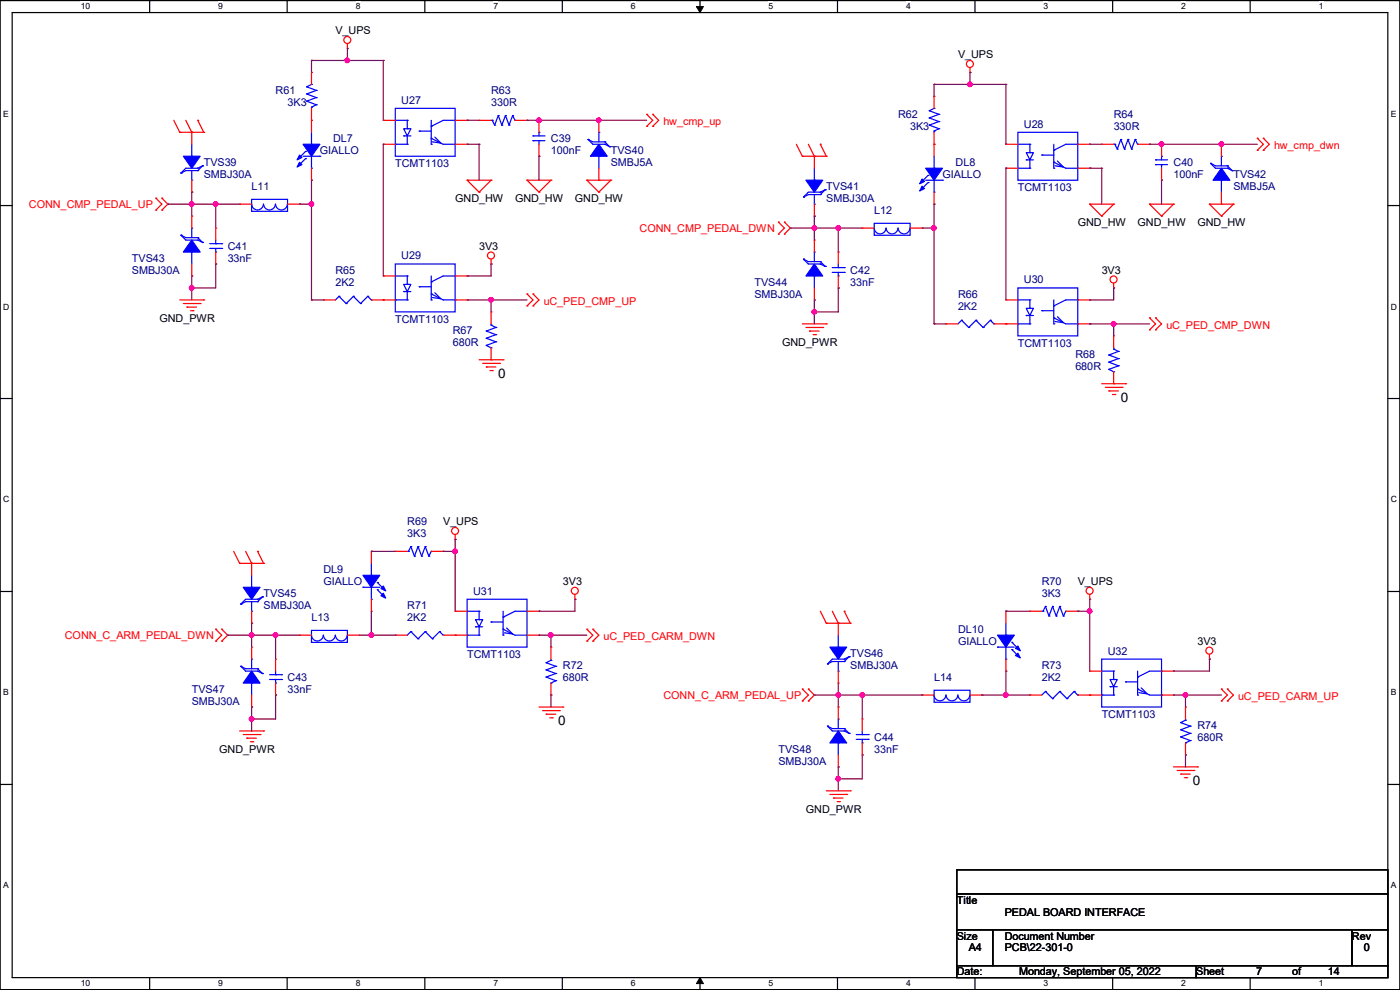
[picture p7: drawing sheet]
<svg xmlns="http://www.w3.org/2000/svg" width="297mm" height="210mm" viewBox="0 0 297 210" stroke-linecap="round" stroke-linejoin="round" font-family="sans-serif">
<path d="M0 .1h297v209.8h-297zM2.6 2.7h291.8v204.7h-291.8z" fill="none" stroke="#000" stroke-width=".25"/>
<g fill="#fff">
<path d="M17.1 .4h2v2h-2z"/>
<path d="M17.1 207.6h2v2h-2z"/>
</g>
<path d="M31.7 .1v2.6M31.7 207.4v2.5" fill="none" stroke="#000" stroke-width=".25"/>
<g fill="#fff">
<path d="M46.3 .4h1v2h-1z"/>
<path d="M46.3 207.6h1v2h-1z"/>
</g>
<path d="M60.9 .1v2.6M60.9 207.4v2.5" fill="none" stroke="#000" stroke-width=".25"/>
<g fill="#fff">
<path d="M75.5 .4h1v2h-1z"/>
<path d="M75.5 207.6h1v2h-1z"/>
</g>
<path d="M90.1 .1v2.6M90.1 207.4v2.5" fill="none" stroke="#000" stroke-width=".25"/>
<g fill="#fff">
<path d="M104.7 .4h1v2h-1z"/>
<path d="M104.7 207.6h1v2h-1z"/>
</g>
<path d="M119.3 .1v2.6M119.3 207.4v2.5" fill="none" stroke="#000" stroke-width=".25"/>
<g fill="#fff">
<path d="M133.9 .4h.9v2h-.9z"/>
<path d="M133.9 207.6h.9v2h-.9z"/>
</g>
<path d="M148.5 .1v2.6M148.5 207.4v2.5" fill="none" stroke="#000" stroke-width=".25"/>
<path d="M147.7 1.4h1.5l-.7 1.3zM148.5 207.4l.7 1.3h-1.5z" fill="#000" stroke="#000" stroke-width=".21"/>
<g fill="#fff">
<path d="M163.1 .4h.9v2h-.9z"/>
<path d="M163.1 207.6h.9v2h-.9z"/>
</g>
<path d="M177.7 .1v2.6M177.7 207.4v2.5" fill="none" stroke="#000" stroke-width=".25"/>
<g fill="#fff">
<path d="M192.2 .4h1v2h-1z"/>
<path d="M192.2 207.6h1v2h-1z"/>
</g>
<path d="M206.8 .1v2.6M206.8 207.4v2.5" fill="none" stroke="#000" stroke-width=".25"/>
<g fill="#fff">
<path d="M221.4 .4h1v2h-1z"/>
<path d="M221.4 207.6h1v2h-1z"/>
</g>
<path d="M236.1 .1v2.6M236.1 207.4v2.5" fill="none" stroke="#000" stroke-width=".25"/>
<g fill="#fff">
<path d="M250.6 .4h1v2h-1z"/>
<path d="M250.6 207.6h1v2h-1z"/>
</g>
<path d="M265.2 .1v2.6M265.2 207.4v2.5" fill="none" stroke="#000" stroke-width=".25"/>
<g fill="#fff">
<path d="M279.8 .4h1v2h-1z"/>
<path d="M279.8 207.6h1v2h-1z"/>
<path d="M.7 23.1h1.2v2h-1.2z"/>
<path d="M295.1 23.1h1.1v2h-1.1z"/>
<path d="M.7 64.1h1.2v1.9h-1.2z"/>
<path d="M295.1 64.1h1.2v1.9h-1.2z"/>
</g>
<path d="M0 43.6h2.6M294.4 43.6h2.6" fill="none" stroke="#000" stroke-width=".25"/>
<g fill="#fff">
<path d="M.7 105h1.2v2h-1.2z"/>
<path d="M295.1 105h1.2v2h-1.2z"/>
</g>
<path d="M0 84.5h2.6M294.4 84.5h2.6" fill="none" stroke="#000" stroke-width=".25"/>
<g fill="#fff">
<path d="M.7 145.9h1.2v2h-1.2z"/>
<path d="M295.1 145.9h1.1v2h-1.1z"/>
</g>
<path d="M0 125.5h2.6M294.4 125.5h2.6" fill="none" stroke="#000" stroke-width=".25"/>
<g fill="#fff">
<path d="M.7 186.9h1.2v1.9h-1.2z"/>
<path d="M295.1 186.9h1.1v1.9h-1.1z"/>
</g>
<path d="M0 166.4h2.6M294.4 166.4h2.6M203 184.5h91.4v5.1h-91.4zM203 189.6h91.4v7.6h-91.4zM203 197.2h7.6v7.7h-7.6zM210.6 197.2h76.2v7.7h-76.2zM286.8 197.2h7.6v7.7h-7.6zM203 204.9h50.8v2.5h-50.8zM253.8 204.9h40.6v2.5h-40.6z" fill="none" stroke="#000" stroke-width=".25"/>
<g fill="none" stroke="#f00" stroke-width=".25">
<path d="M66.1 15.4h.1M66.1 15.4v2.5M73.7 10.3h.1M73.7 9.3v1M205.8 15.4h.1M205.8 14.4v1M36.9 25.5l1.2 2.6M38.1 28.1h.1M38.1 28.1h5.1M39.4 25.5l1.3 2.6M40.7 28.1h.1M40.7 28.1v2.5"/>
<path d="M40.7 38.2v2.6M42 25.5h.1M42 25.5l1.2 2.6M43.2 28.1h.1M66.1 25.5h.1M66.1 38.2h.1M66.1 23v5.1M66.1 35.7v2.5M81.3 25.5h.1M81.3 30.6h.1M81.3 30.6h2.6M81.3 25.5h2.6"/>
<path d="M96.6 30.6h2.5M96.6 25.5h2.5M99.1 38.2h.1M99.1 30.6h.1M99.1 25.5h.1M99.1 38.2h5.1M99.1 38.2l2.5 2.6M101.6 25.5h.1M101.6 25.5h2.6M104.2 38.2h.1M104.2 38.2l-2.6 2.6M109.3 25.5h2.5"/>
<path d="M111.8 38.2h.1M111.8 25.5h.1M111.8 38.2h5.1M111.8 38.2l2.5 2.6M114.3 33.1h.1M114.3 25.5h.1M114.3 25.5v2.6M114.3 30.6v2.5M116.9 38.2h.1M116.9 38.2l-2.6 2.6M124.5 38.2h.1M124.5 38.2h5.1"/>
<path d="M124.5 38.2l2.5 2.6M127 25.5h.1M127 38.2h.1M127 25.5v2.6M127 35.7v2.5M129.6 38.2h.1M129.6 38.2l-2.6 2.6M137.2 24.3h.1M137.2 26.8h.1M137.2 24.3l1.3 1.2-1.3 1.3M138.5 24.3h.1M138.5 26.8h.1"/>
<path d="M138.5 24.3l1.2 1.2-1.2 1.3M169 30.6l1.2 2.5M170.2 33.1h.1M170.2 33.1h5.1M171.5 30.6l1.3 2.5M172.8 33.1h.1M172.8 33.1v2.6M174 30.6h.1M174 30.6l1.3 2.5M175.3 33.1h.1M198.2 30.6h.1M198.2 20.4h.1"/>
<path d="M198.2 20.4v2.6M198.2 28.1v5M213.4 30.6h.1M213.4 35.7h.1M213.4 30.6h2.5M213.4 35.7h2.5M228.6 30.6h2.6M228.6 35.7h2.6M231.2 35.7h.1M231.2 30.6h.1M233.7 30.6h.1M233.7 30.6h2.6"/>
<path d="M241.3 30.6h2.6M243.9 30.6h.1M246.4 38.2h.1M246.4 30.6h.1M246.4 30.6v2.5M246.4 35.7v2.5M259.1 30.6h.1M259.1 30.6v2.5M266.7 29.3h.1M266.7 31.9h.1M266.7 29.3l1.3 1.3-1.3 1.3M268 29.3h.1"/>
<path d="M268 31.9h.1M268 29.3l1.3 1.3-1.3 1.3M33.1 44.6h.1M33.1 42h.1M33.1 42l1.2 1.3-1.2 1.3M34.3 42h.1M34.3 44.6h.1M34.3 42l1.3 1.3-1.3 1.3M40.7 40.8h.1M40.7 45.8h.1M40.7 58.5h.1M40.7 45.8v2.6"/>
<path d="M40.7 56v2.5M45.8 48.4h.1M45.8 56h.1M45.8 48.4v2.5M45.8 53.5v2.5M50.8 43.3h.1M50.8 43.3h2.6M61 43.3h2.5M63.5 43.3h.1M81.3 58.5h.1M81.3 58.5h2.6M96.6 58.5h2.5"/>
<path d="M99.1 58.5h.1M101.6 40.8h.1M104.2 56h.1M104.2 55v1M114.3 40.8h.1M127 40.8h.1M165.1 49.7h.1M165.1 47.1h.1M165.1 47.1l1.3 1.3-1.3 1.3M166.4 47.1h.1M166.4 49.7h.1M166.4 47.1l1.3 1.3-1.3 1.3"/>
<path d="M172.8 50.9h.1M172.8 45.8h.1M172.8 43.3v2.5M172.8 50.9v2.6M177.8 53.5h.1M177.8 53.5v2.5M177.8 58.5v2.6M182.9 48.4h.1M182.9 48.4h2.6M193.1 48.4h2.5M195.6 48.4h.1M198.2 43.3h.1"/>
<path d="M198.2 40.8v2.5M231.2 43.3h.1M231.2 43.3h5.1M231.2 43.3l2.5 2.5M233.7 45.8h.1M236.3 43.3h.1M236.3 43.3l-2.6 2.5M243.9 43.3h.1M243.9 43.3h5.1M243.9 43.3l2.5 2.5M246.4 45.8h.1M249 43.3h.1"/>
<path d="M249 43.3l-2.6 2.5M256.6 43.3h.1M256.6 43.3h5.1M256.6 43.3l2.5 2.5M259.1 45.8h.1M259.1 43.3h.1M259.1 40.8v2.5M261.7 43.3h.1M261.7 43.3l-2.6 2.5M38.1 63.6h5.1M38.9 64.4h3.6M39.7 65.2h.1"/>
<path d="M39.7 65.2h2M40.4 65.9h.5M40.9 65.9h.1M42.5 64.4h.1M43.2 63.6h.1M68.6 63.6h.1M68.6 63.6h2.6M78.8 63.6h5.1M81.3 63.6h.1M96.6 63.6h2.5M99.1 63.6h.1M101.6 76.3h5.1"/>
<path d="M102.4 77.1h3.6M103.2 77.9h.1M103.2 77.9h2M103.9 78.6h.5M104.2 76.3h.1M104.2 66.2h.1M104.2 66.2v2.5M104.2 73.8v2.5M104.4 78.6h.1M106 77.1h.1M106.7 76.3h.1M111.8 62.4h.1"/>
<path d="M111.8 64.9h.1M111.8 62.4l1.3 1.2-1.3 1.3M113.1 62.4h.1M113.1 64.9h.1M113.1 62.4l1.2 1.2-1.2 1.3M170.2 68.7h5.1M171 69.5h3.5M171.7 70.2h.1M171.7 70.2h2.1M172.5 71h.5M172.8 63.6h.1M172.8 61.1v2.5"/>
<path d="M173 71h.1M174.5 69.5h.1M175.3 68.7h.1M177.8 61.1h.1M200.7 68.7h.1M200.7 68.7h2.5M210.9 68.7h5M213.4 63.6h.1M213.4 68.7h.1M213.4 63.6h2.5M228.6 63.6h2.6M228.6 68.7h2.6"/>
<path d="M231.2 68.7h.1M231.2 63.6h.1M236.3 61.1h.1M236.3 71.2h.1M236.3 60.1v1M236.3 71.2v2.6M236.3 78.9v2.5M243.9 67.4h.1M243.9 70h.1M243.9 67.4l1.3 1.3-1.3 1.3M245.2 67.4h.1M245.2 70h.1"/>
<path d="M245.2 67.4l1.2 1.3-1.2 1.3M233.7 81.4h5.1M234.5 82.2h3.5M235.2 82.9h.1M235.2 82.9h2.1M236 83.7h.5M236.3 81.4h.1M236.5 83.7h.1M238 82.2h.1M238.8 81.4h.1M49.6 117l1.2 2.5M50.8 119.5h.1"/>
<path d="M50.8 119.5h5.1M52.1 117l1.3 2.5M53.4 119.5h.1M53.4 119.5v2.5M54.7 117h.1M54.7 117l1.2 2.5M55.9 119.5h.1M78.8 117h.1M78.8 117v2.5M83.9 117h.1M83.9 117h2.5M91.5 117h2.5"/>
<path d="M94 117h.1M96.6 114.4h.1M96.6 113.4v1M45.8 136h.1M45.8 133.5h.1M45.8 133.5l1.2 1.2-1.2 1.3M47 133.5h.1M47 136h.1M47 133.5l1.3 1.2-1.3 1.3M53.4 132.2h.1M53.4 137.3h.1M53.4 129.7v2.5"/>
<path d="M53.4 137.3v2.5M58.5 139.8h.1M58.5 139.8v2.6M63.5 134.7h.1M63.5 134.7h2.6M73.7 134.7h2.5M76.2 134.7h.1M78.8 129.7h.1M78.8 127.1v2.6M83.9 134.7h.1M83.9 134.7h2.5M94 134.7h5.1"/>
<path d="M96.6 129.7h.1M96.6 134.7h.1M96.6 129.7h2.5M111.8 129.7h2.5M111.8 134.7h2.5M114.3 134.7h.1M114.3 129.7h.1M116.9 137.3h.1M116.9 137.3v2.5M122 127.1h.1M122 126.1v1M124.5 133.5h.1"/>
<path d="M124.5 136h.1M124.5 133.5l1.3 1.2-1.3 1.3M125.8 133.5h.1M125.8 136h.1M125.8 133.5l1.2 1.2-1.2 1.3M174 129.7l1.3 2.5M175.3 132.2h.1M175.3 132.2h5.1M176.6 129.7l1.2 2.5M177.8 132.2h.1M177.8 132.2v2.5M179.1 129.7h.1"/>
<path d="M179.1 129.7l1.3 2.5M180.4 132.2h.1M213.4 129.7h.1M213.4 129.7v2.5M213.4 139.8v2.6M218.5 129.7h.1M218.5 129.7h2.5M226.1 129.7h2.5M228.6 129.7h.1M231.2 127.1h.1M231.2 126.1v1M256.6 139.8h.1"/>
<path d="M256.6 138.8v1M50.8 155.1h5.1M51.6 155.8h3.6M52.4 156.6h.1M52.4 156.6h2M53.1 157.4h.5M53.4 150h.1M53.4 147.4v2.6M53.6 157.4h.1M55.2 155.8h.1M55.9 155.1h.1M58.5 147.4h.1"/>
<path d="M58.5 144.9v2.5M114.3 150h5.1M115.1 150.7h3.6M115.9 151.5h.1M115.9 151.5h2M116.6 152.3h.5M116.9 147.4h.1M116.9 144.9v2.5M117.1 152.3h.1M118.7 150.7h.1M119.4 150h.1M170.2 148.7h.1"/>
<path d="M170.2 146.2h.1M170.2 146.2l1.3 1.2-1.3 1.3M171.5 146.2h.1M171.5 148.7h.1M171.5 146.2l1.3 1.2-1.3 1.3M177.8 144.9h.1M177.8 150h.1M177.8 142.4v2.5M177.8 150v2.5M182.9 152.5h.1M182.9 152.5v2.6M182.9 157.6v2.5"/>
<path d="M195.6 147.4h.1M195.6 147.4h2.6M205.8 147.4h2.5M208.3 147.4h.1M213.4 142.4h.1M218.5 147.4h.1M218.5 147.4h2.5M228.6 147.4h5.1M231.2 147.4h.1M231.2 142.4h.1M231.2 142.4h2.5M246.4 147.4h2.6"/>
<path d="M246.4 142.4h2.6M249 147.4h.1M249 142.4h.1M251.5 150h.1M251.5 150v2.5M251.5 157.6v2.5M259.1 146.2h.1M259.1 148.7h.1M259.1 146.2l1.3 1.2-1.3 1.3M260.4 146.2h.1M260.4 148.7h.1M260.4 146.2l1.3 1.2-1.3 1.3"/>
<path d="M175.3 167.8h5.1M176.1 168.5h3.5M176.8 169.3h.1M176.8 169.3h2.1M177.6 170.1h.5M177.8 162.7h.1M177.8 160.1v2.6M178.1 170.1h.1M179.6 168.5h.1M180.4 167.8h.1M182.9 160.1h.1M249 162.7h5"/>
<path d="M249.7 163.4h3.6M250.5 164.2h.1M250.5 164.2h2M251.2 165h.6M251.5 160.1h.1M251.8 165h.1M253.3 163.4h.1M254 162.7h.1"/>
<circle cx="73.7" cy="8.5" r=".74"/>
<circle cx="205.8" cy="13.6" r=".74"/>
<circle cx="104.2" cy="54.2" r=".74"/>
<circle cx="236.2" cy="59.3" r=".74"/>
<circle cx="96.5" cy="112.6" r=".74"/>
<circle cx="121.9" cy="125.3" r=".74"/>
<circle cx="231.2" cy="125.3" r=".74"/>
<circle cx="256.6" cy="138" r=".74"/>
</g>
<g fill="none" stroke="#00f" stroke-width=".25">
<path d="M65.1 19.9h.1M65.1 18.4h.1M65.1 19.9l2 .8M65.1 18.4l2 .8M66.1 17.9h.1M66.1 17.9l-1 .5M67.1 19.2h.1M67.1 19.2l-2 .7M38.4 36.7h.1M40.7 38.2h.1M40.7 33.1h.1M40.7 30.6v2.5"/>
<path d="M40.7 36.2v2M42 35.7h.1M42 36.2h.1M42 35.7h-2.6l-1 1M42 36.2h-2.6l-1 .5M43 35.2h.1M43 35.2l-1 1M43 35.2l-1 .5M64.3 33.1h3.6M64.8 32.1h.1M64.8 33.7h.1M64.8 32.1l-1.5 1.6"/>
<path d="M64.8 33.7l-1.5 1.5M65.1 21.5h.1M65.1 21.5l2 .7M66.1 30.6h.1M66.1 35.7h.1M66.1 22.7h.1M66.1 22.7v.3M66.1 28.1v2.5M66.1 33.1v2.6M67.1 22.2h.1M67.1 20.7h.1M67.1 22.2l-1 .5"/>
<path d="M67.1 20.7l-2 .8M67.9 33.1h.1M83.9 23h12.7v10.1h-12.7zM83.9 30.6h.1M83.9 30.6h2.5M83.9 25.5h2.5M85.6 27.3h1.6l-.8 1.5zM85.6 28.8h.1M85.6 28.8h1.6M86.4 30.6h.1M86.4 27.3h.1M86.4 25.5h.1"/>
<path d="M86.4 25.5v1.8M86.4 28.8v1.8M88.9 27.8h.1M88.9 27.8h2.6M91.5 30.6h.1M91.5 29.3h.1M91.5 26.8h.1M91.5 29.3l2.5 1.3h2.6M91.5 25.5v5.1M92.2 29.1l1.3 1.3-1.8-.3M96.6 25.5h.1M96.6 30.6h.1"/>
<path d="M96.6 25.5h-2.6l-2.5 1.3M104.2 25.5h.2M104.4 25.5h.1M104.4 25.5l.5 1M104.9 26.5h.1M105.7 24.5h.1M105.7 24.5l-.8 2M105.7 24.5l.8 2M106.5 26.5h.1M107.2 24.5h.1M107.2 24.5l-.7 2M107.2 24.5l.8 2"/>
<path d="M108 26.5h.1M108.8 24.5h.1M108.8 24.5l-.8 2M108.8 24.5l.5 1M109.3 25.5h.1M113.1 29.8h.1M113.1 28.8h.1M113.1 29.8h2.5M113.1 28.8h2.5M114.3 28.1h.1M114.3 29.8h.1M114.3 28.1v.7"/>
<path d="M114.3 29.8v.8M124.8 29.6h.1M124.8 29.6l1 1h2.5M124.8 29.6l1 .5h2.5M127 28.1h.1M127 33.1h.1M127 28.1v2M127 33.1v2.6M128.3 30.6h.1M128.3 30.1h.1M128.3 30.1l1 1M128.3 30.6l1 .5"/>
<path d="M129.3 31.1h.1M172.8 38.2h.1M172.8 35.7v2.5M196.4 38.2h3.5M196.9 37.2h.1M196.9 38.7h.1M196.9 37.2l-1.5 1.5M196.9 38.7l-1.5 1.6M197.1 26.5h.1M197.1 25h.1M197.1 23.5h.1M197.1 26.5l2.1 .8"/>
<path d="M197.1 25l2.1 .8M197.1 23.5l2.1 .8M198.2 35.7h.1M198.2 23h.1M198.2 27.8h.1M198.2 27.8v.3M198.2 33.1v2.6M198.2 38.2v2.6M198.2 23l-1.1 .5M199.2 27.3h.1M199.2 25.8h.1M199.2 24.3h.1"/>
<path d="M199.2 27.3l-1 .5M199.2 25.8l-2.1 .7M199.2 24.3l-2.1 .7M199.9 38.2h.1M215.9 28.1h12.7v10.1h-12.7zM215.9 35.7h.1M215.9 30.6h2.6M215.9 35.7h2.6M217.7 32.4h1.5l-.7 1.5zM217.7 33.9h.1M217.7 33.9h1.5M218.5 35.7h.1"/>
<path d="M218.5 32.4h.1M218.5 30.6h.1M218.5 30.6v1.8M218.5 33.9v1.8M221 32.9h.1M221 32.9h2.6M223.6 35.7h.1M223.6 34.4h.1M223.6 31.9h.1M223.6 30.6v5.1M223.6 34.4l2.5 1.3h2.5M224.3 34.2l1.3 1.2-1.8-.2"/>
<path d="M228.6 30.6h.1M228.6 35.7h.1M228.6 30.6h-2.5l-2.5 1.3M236.3 30.6h.2M236.5 30.6h.1M236.5 30.6l.5 1M237 31.6h.1M237.8 29.6h.1M237.8 29.6l-.8 2M237.8 29.6l.7 2M238.5 31.6h.1M239.3 29.6h.1"/>
<path d="M239.3 29.6l-.8 2M239.3 29.6l.8 2M240.1 31.6h.1M240.8 29.6h.1M240.8 29.6l-.7 2M240.8 29.6l.5 1M241.3 30.6h.1M245.2 34.9h.1M245.2 33.9h.1M245.2 34.9h2.5M245.2 33.9h2.5M246.4 33.1h.1"/>
<path d="M246.4 34.9h.1M246.4 33.1v.8M246.4 34.9v.8M256.8 34.7h.1M256.8 34.7l1.1 1h2.5M256.8 34.7l1.1 .5h2.5M259.1 33.1h.1M259.1 38.2h.1M259.1 33.1v2.1M259.1 38.2v2.6M260.4 35.7h.1M260.4 35.2h.1"/>
<path d="M260.4 35.2l1 1M260.4 35.7l1 .5M261.4 36.2h.1M38.4 49.9h.1M38.4 49.9l1 1h2.6M38.4 49.9l1 .5h2.6M40.7 48.4h.1M40.7 53.5h.1M40.7 48.4v2M40.7 53.5v2.5M42 50.9h.1M42 50.4h.1"/>
<path d="M42 50.4l1 1M42 50.9l1 .5M43 51.4h.1M44.5 51.7h2.5M44.5 52.7h2.5M45.8 53.5h.1M45.8 51.7h.1M45.8 50.9v.8M45.8 52.7v.8M47 51.7h.1M47 52.7h.1M53.4 42.3h7.6v2.5h-7.6z"/>
<path d="M53.4 43.3a1.25 1.25 0 0 0 1.2 1.2 1.25 1.25 0 0 0 1.3-1.2 1.27 1.27 0 0 0 1.2 1.2 1.27 1.27 0 0 0 1.3-1.2M58.5 43.3a1.25 1.25 0 0 0 1.2 1.2 1.25 1.25 0 0 0 1.3-1.2M83.9 56h12.7v10.2h-12.7zM83.9 58.5h2.5M86.4 58.5h.1M86.4 58.5v1.8M91.5 59.8h.1M91.5 58.5v5.1M96.6 58.5h.1M96.6 58.5h-2.6l-2.5 1.3M170.5 55h.1M170.5 41.8h.1"/>
<path d="M170.5 55l1 1h2.5M170.5 55l1 .5h2.5M172.8 53.5h.1M172.8 58.5h.1M172.8 43.3h.1M172.8 41.3v2M172.8 53.5v2M172.8 58.5v2.6M174 56h.1M174 55.5h.1M174 40.8h.1M174 41.3h.1"/>
<path d="M174 55.5l1 1M174 56l1 .5M174 40.8h-2.5l-1 1M174 41.3h-2.5l-1 .5M175 56.5h.1M175 40.3h.1M175 40.3l-1 1M175 40.3l-1 .5M176.6 56.8h2.5M176.6 57.8h2.5M177.8 58.5h.1M177.8 56.8h.1"/>
<path d="M177.8 56v.8M177.8 57.8v.7M179.1 56.8h.1M179.1 57.8h.1M185.5 47.4h7.6v2.5h-7.6zM185.5 48.4a1.25 1.25 0 0 0 1.2 1.2 1.25 1.25 0 0 0 1.3-1.2M188 48.4a1.25 1.25 0 0 0 1.3 1.2 1.25 1.25 0 0 0 1.2-1.2M190.5 48.4a1.25 1.25 0 0 0 1.3 1.2 1.25 1.25 0 0 0 1.2-1.2M198.2 40.8h.1M71.9 62.9h.1M71.9 62.9l-.7 .7M71.9 62.9l1.5 1.5"/>
<path d="M73.4 64.4h.1M75 62.9h.1M75 62.9l-1.6 1.5M75 62.9l1.5 1.5M76.5 64.4h.1M78 62.9h.1M78 62.9l-1.5 1.5M78 62.9l.8 .7M78.8 63.6h.1M83.9 63.6h.1M83.9 63.6h2.5M85.6 60.3h1.6l-.8 1.5z"/>
<path d="M85.6 61.8h.1M85.6 61.8h1.6M86.4 63.6h.1M86.4 60.3h.1M86.4 61.8v1.8M88.9 60.8h.1M88.9 60.8h2.6M91.5 63.6h.1M91.5 62.4h.1M91.5 62.4l2.5 1.2h2.6M92.2 62.1l1.3 1.3-1.8-.3M96.6 63.6h.1"/>
<path d="M103.2 70.2h.1M103.2 71.8h.1M103.2 73.3h.1M103.2 70.2l2 .8M103.2 71.8l2 .7M103.2 73.3l1 .5M104.2 73.8h.1M104.2 69h.1M104.2 69l1 .5M104.2 68.7v.3M105.2 69.5h.1M105.2 71h.1"/>
<path d="M105.2 72.5h.1M105.2 69.5l-2 .7M105.2 71l-2 .8M105.2 72.5l-2 .8M204 67.9h.1M204 67.9l-.8 .8M204 67.9l1.5 1.6M205.5 69.5h.1M207.1 67.9h.1M207.1 67.9l-1.6 1.6M207.1 67.9l1.5 1.6M208.6 69.5h.1"/>
<path d="M210.1 67.9h.1M210.1 67.9l-1.5 1.6M210.1 67.9l.8 .8M210.9 68.7h.1M215.9 61.1h12.7v10.1h-12.7zM215.9 68.7h.1M215.9 63.6h2.6M215.9 68.7h2.6M217.7 65.4h1.5l-.7 1.5zM217.7 66.9h.1M217.7 66.9h1.5M218.5 68.7h.1"/>
<path d="M218.5 65.4h.1M218.5 63.6h.1M218.5 63.6v1.8M218.5 66.9v1.8M221 65.9h.1M221 65.9h2.6M223.6 68.7h.1M223.6 67.4h.1M223.6 64.9h.1M223.6 63.6v5.1M223.6 67.4l2.5 1.3h2.5M224.3 67.2l1.3 1.3-1.8-.3"/>
<path d="M228.6 63.6h.1M228.6 68.7h.1M228.6 63.6h-2.5l-2.5 1.3M235.2 75.3h.1M235.2 76.8h.1M235.2 78.4h.1M235.2 75.3l2.1 .8M235.2 76.8l2.1 .8M235.2 78.4l1.1 .5M236.3 78.9h.1M236.3 74h.1M236.3 74l1 .5"/>
<path d="M236.3 73.8v.2M237.3 74.5h.1M237.3 76.1h.1M237.3 77.6h.1M237.3 74.5l-2.1 .8M237.3 76.1l-2.1 .7M237.3 77.6l-2.1 .8M78.8 119.5v2.5M86.4 117h.3M86.7 117h.1M87.2 116h.1M87.2 116l-.5 1"/>
<path d="M87.2 116l.7 2M87.9 118h.1M88.7 116h.1M88.7 116l-.8 2M88.7 116l.8 2M89.5 118h.1M90.2 116h.1M90.2 116l-.7 2M90.2 116l.8 2M91 118h.1M91.5 117h.1M91.5 117l-.5 1"/>
<path d="M51.1 128.1h.1M53.4 129.7h.1M53.4 124.6h.1M53.4 139.8h.1M53.4 122v2.6M53.4 127.6v2.1M53.4 139.8v2.1M54.7 127.1h.1M54.7 127.6h.1M54.7 127.1h-2.6l-1 1M54.7 127.6h-2.6l-1 .5M55.7 126.6h.1"/>
<path d="M55.7 126.6l-1 1M55.7 126.6l-1 .5M66.1 133.7h7.6v2.6h-7.6zM66.1 134.7a1.25 1.25 0 0 0 1.2 1.3 1.25 1.25 0 0 0 1.3-1.3M68.6 134.7a1.25 1.25 0 0 0 1.3 1.3 1.25 1.25 0 0 0 1.2-1.3M71.2 134.7a1.25 1.25 0 0 0 1.2 1.3 1.25 1.25 0 0 0 1.3-1.3M77 124.6h.1M77 124.6h3.6M78.8 122h.1M78.8 127.1h.1M78.8 124.6v2.5M80.1 123.6h.1"/>
<path d="M80.1 125.1h.1M80.1 123.6l1.5 1.5M80.1 125.1l1.5 1.5M87.2 134h.1M87.2 134l-.8 .7M87.2 134l1.5 1.5M88.7 135.5h.1M90.2 134h.1M90.2 134l-1.5 1.5M90.2 134l1.5 1.5M91.7 135.5h.1M93.3 134h.1"/>
<path d="M93.3 134l-1.6 1.5M93.3 134l.7 .7M94 134.7h.1M99.1 127.1h12.7v10.2h-12.7zM99.1 134.7h.1M99.1 134.7h2.5M99.1 129.7h2.5M100.9 131.4h1.5l-.8 1.6zM100.9 133h.1M100.9 133h1.5M101.6 134.7h.1M101.6 131.4h.1"/>
<path d="M101.6 129.7h.1M101.6 129.7v1.7M101.6 133v1.7M104.2 132h.1M104.2 132h2.5M106.7 134.7h.1M106.7 133.5h.1M106.7 130.9h.1M106.7 129.7v5M106.7 133.5l2.6 1.2h2.5M107.5 133.2l1.3 1.3-1.8-.3M111.8 129.7h.1"/>
<path d="M111.8 134.7h.1M111.8 129.7h-2.5l-2.6 1.2M116.9 139.8v.3M177.8 137.3h.1M177.8 134.7v2.6M179.1 139.8h.1M179.1 139.8h-2.5l-1 1M180.1 139.3h.1M180.1 139.3l-1 1M180.1 139.3l-1 .5M211.6 137.3h.1M211.6 137.3h3.6"/>
<path d="M213.4 134.7h.1M213.4 139.8h.1M213.4 132.2v2.5M213.4 137.3v2.5M214.7 136.3h.1M214.7 137.8h.1M214.7 136.3l1.5 1.5M214.7 137.8l1.5 1.5M221 129.7h.3M221.3 129.7h.1M221.8 128.7h.1M221.8 128.7l-.5 1"/>
<path d="M221.8 128.7l.7 2M222.5 130.7h.1M223.3 128.7h.1M223.3 128.7l-.8 2M223.3 128.7l.8 2M224.1 130.7h.1M224.8 128.7h.1M224.8 128.7l-.7 2M224.8 128.7l.8 2M225.6 130.7h.1M226.1 129.7h.1M226.1 129.7l-.5 1"/>
<path d="M233.7 139.8h12.7v10.2h-12.7zM51.1 141.4h.1M51.1 141.4l1 1h2.6M51.1 141.4l1 .5h2.6M53.4 144.9h.1M53.4 144.9v2.5M54.7 142.4h.1M54.7 141.9h.1M54.7 141.9l1 1M54.7 142.4l1 .5M55.7 142.9h.1M57.2 143.1h2.5"/>
<path d="M57.2 144.1h2.5M58.5 144.9h.1M58.5 143.1h.1M58.5 142.4v.7M58.5 144.1v.8M59.7 143.1h.1M59.7 144.1h.1M115.9 140.6h.1M115.9 142.1h.1M115.9 143.6h.1M115.9 140.6l2 .8M115.9 142.1l2 .8"/>
<path d="M115.9 143.6l2 .8M116.9 144.9h.1M116.9 140.1h.1M116.9 140.1l-1 .5M117.9 141.4h.1M117.9 142.9h.1M117.9 144.4h.1M117.9 141.4l-2 .7M117.9 142.9l-2 .7M117.9 144.4l-1 .5M175.6 140.8h.1M175.6 154.1h.1"/>
<path d="M175.6 154.1l1 1h2.5M175.6 154.1l1 .5h2.5M177.8 142.4h.1M177.8 152.5h.1M177.8 157.6h.1M177.8 140.3v2.1M177.8 152.5v2.1M177.8 157.6v2.5M179.1 140.3h.1M179.1 155.1h.1M179.1 154.6h.1M179.1 140.3h-2.5l-1 .5"/>
<path d="M179.1 154.6l1 1M179.1 155.1l1 .5M180.1 155.6h.1M181.7 155.8h2.5M181.7 156.8h2.5M182.9 157.6h.1M182.9 155.8h.1M182.9 155.1v.7M182.9 156.8v.8M184.2 155.8h.1M184.2 156.8h.1M198.2 146.4h7.6v2.6h-7.6z"/>
<path d="M198.2 147.4a1.25 1.25 0 0 0 1.2 1.3 1.25 1.25 0 0 0 1.3-1.3M200.7 147.4a1.25 1.25 0 0 0 1.3 1.3 1.25 1.25 0 0 0 1.2-1.3M203.2 147.4a1.25 1.25 0 0 0 1.3 1.3 1.25 1.25 0 0 0 1.2-1.3M221.8 146.7h.1M221.8 146.7l-.8 .7M221.8 146.7l1.5 1.5M223.3 148.2h.1M224.8 146.7h.1M224.8 146.7l-1.5 1.5M224.8 146.7l1.6 1.5M226.4 148.2h.1M227.9 146.7h.1"/>
<path d="M227.9 146.7l-1.5 1.5M227.9 146.7l.7 .7M228.6 147.4h.1M233.7 147.4h.1M233.7 142.4h2.6M233.7 147.4h2.6M235.5 144.1h1.5l-.7 1.6zM235.5 145.7h.1M235.5 145.7h1.5M236.3 147.4h.1M236.3 144.1h.1M236.3 142.4h.1"/>
<path d="M236.3 142.4v1.7M236.3 145.7v1.7M238.8 144.7h.1M238.8 144.7h2.5M241.3 147.4h.1M241.3 146.2h.1M241.3 143.6h.1M241.3 142.4v5M241.3 146.2l2.6 1.2h2.5M242.1 145.9l1.3 1.3-1.8-.3M246.4 142.4h.1M246.4 147.4h.1"/>
<path d="M246.4 142.4h-2.5l-2.6 1.2M250.5 153.3h.1M250.5 154.8h.1M250.5 156.3h.1M250.5 153.3l2 .8M250.5 154.8l2 .8M250.5 156.3l2 .8M251.5 157.6h.1M251.5 152.8h.1M251.5 152.8l-1 .5M251.5 152.5v.3M252.5 154.1h.1"/>
<path d="M252.5 155.6h.1M252.5 157.1h.1M252.5 154.1l-2 .7M252.5 155.6l-2 .7M252.5 157.1l-1 .5"/>
</g>
<g fill="#00f" stroke="#00f" stroke-width=".25">
<path d="M172.8 56l1.7 2.5h-3.5z" fill-rule="evenodd"/>
<path d="M51.6 124.6h3.6l-1.8 2.5z" fill-rule="evenodd"/>
<path d="M211.6 134.7h3.6l-1.8 2.6z" fill-rule="evenodd"/>
<path d="M215.9 138.6l.6 1-1.1-.5z" fill-rule="evenodd"/>
<path d="M215.9 137l.6 1-1.1-.5z" fill-rule="evenodd"/>
<path d="M64.3 30.6h3.6l-1.8 2.5z" fill-rule="evenodd"/>
<path d="M63.5 34.4l.6 .5-1.1 .5z" fill-rule="evenodd"/>
<path d="M63.5 32.9l.6 .5-1.1 .5z" fill-rule="evenodd"/>
<path d="M176.1 137.3h3.5l-1.8 2.5z" fill-rule="evenodd"/>
<path d="M53.4 142.4l1.8 2.5h-3.6z" fill-rule="evenodd"/>
<path d="M196.4 35.7h3.5l-1.7 2.5z" fill-rule="evenodd"/>
<path d="M195.6 39.5l.5 .5-1 .5z" fill-rule="evenodd"/>
<path d="M195.6 38l.5 .5-1 .5z" fill-rule="evenodd"/>
<path d="M127 30.6l1.8 2.5h-3.5z" fill-rule="evenodd"/>
<path d="M259.1 35.7l1.8 2.5h-3.6z" fill-rule="evenodd"/>
<path d="M38.9 33.1h3.6l-1.8 2.6z" fill-rule="evenodd"/>
<path d="M177.8 155.1l1.8 2.5h-3.5z" fill-rule="evenodd"/>
<path d="M77 122h3.6l-1.8 2.6z" fill-rule="evenodd"/>
<path d="M81.3 125.9l.5 1-1-.5z" fill-rule="evenodd"/>
<path d="M81.3 124.3l.5 1-1-.5z" fill-rule="evenodd"/>
<path d="M40.7 50.9l1.8 2.6h-3.6z" fill-rule="evenodd"/>
<path d="M171 38.2h3.5l-1.7 2.6z" fill-rule="evenodd"/>
</g>
<g fill="none" stroke="#800040" stroke-width=".25">
<path d="M66.1 12.8h.1M66.1 12.8h15.2M66.1 12.8v2.6M73.7 10.3h.1M73.7 12.8h.1M73.7 10.3v2.5M81.3 12.8h.1M81.3 12.8v12.7M198.2 17.9h.1M198.2 17.9h15.2M198.2 17.9v2.5M205.8 15.4h.1"/>
<path d="M205.8 17.9h.1M205.8 15.4v2.5M213.4 17.9h.1M213.4 17.9v12.7M66.1 38.2h.1M66.1 38.2v25.4M81.3 30.6h.1M81.3 30.6v27.9M99.1 25.5h.1M99.1 30.6h.1M99.1 25.5h2.5M99.1 30.6h2.5"/>
<path d="M101.6 30.6h.1M101.6 30.6v7.6M111.8 25.5h.1M111.8 25.5h25.4M114.3 25.5h.1M114.3 33.1h.1M114.3 33.1v5.1M127 25.5h.1M213.4 35.7h.1M213.4 35.7v27.9M231.2 30.6h.1M231.2 35.7h.1"/>
<path d="M231.2 30.6h2.5M231.2 35.7h2.5M233.7 35.7h.1M233.7 35.7v7.6M243.9 30.6h.1M243.9 30.6h22.8M246.4 30.6h.1M246.4 38.2h.1M246.4 38.2v5.1M259.1 30.6h.1M35.6 43.3h.1M35.6 43.3h15.2"/>
<path d="M40.7 40.8h.1M40.7 43.3h.1M40.7 58.5h.1M40.7 40.8v5M40.7 58.5v5.1M45.8 43.3h.1M45.8 56h.1M45.8 43.3v5.1M45.8 56v5.1h-5.1M63.5 43.3h.1M63.5 43.3h2.6M66.1 43.3h.1"/>
<path d="M99.1 58.5h.1M104.2 56h.1M104.2 56v2.5h-5.1M167.7 48.4h.1M167.7 48.4h15.2M172.8 45.8h.1M172.8 48.4h.1M172.8 45.8v5.1M177.8 48.4h.1M177.8 48.4v5.1M195.6 48.4h.1M195.6 48.4h2.6"/>
<path d="M198.2 43.3h.1M198.2 48.4h.1M198.2 43.3v25.4M40.7 61.1h.1M66.1 63.6h.1M66.1 63.6h2.5M99.1 63.6h.1M99.1 63.6h12.7M104.2 63.6h.1M104.2 63.6v2.6M172.8 63.6h.1M172.8 66.2h.1"/>
<path d="M172.8 63.6v5.1M177.8 61.1h.1M177.8 61.1v5.1h-5M198.2 68.7h.1M198.2 68.7h2.5M231.2 63.6h.1M231.2 68.7h.1M231.2 68.7h12.7M236.3 61.1h.1M236.3 68.7h.1M236.3 61.1v2.5h-5.1M236.3 68.7v2.5"/>
<path d="M78.8 117h.1M78.8 117h5.1M94 117h.1M94 117h2.6M96.6 114.4h.1M96.6 117h.1M96.6 114.4v15.3M48.3 134.7h.1M48.3 134.7h15.2M53.4 132.2h.1M53.4 134.7h.1M53.4 132.2v5.1"/>
<path d="M58.5 134.7h.1M58.5 134.7v5.1M76.2 134.7h7.7M78.8 134.7h.1M78.8 129.7v5M83.9 134.7h.1M114.3 129.7h.1M114.3 134.7h.1M114.3 134.7h10.2M116.9 134.7h.1M116.9 134.7v2.6M122 127.1h.1"/>
<path d="M122 127.1v2.6h-7.7M213.4 129.7h.1M213.4 129.7h5.1M228.6 129.7h.1M228.6 129.7h2.6M231.2 127.1h.1M231.2 129.7h.1M231.2 127.1v15.3M256.6 139.8h.1M256.6 139.8v2.6h-7.6M53.4 150h.1M53.4 152.5h.1"/>
<path d="M53.4 150v5.1M58.5 147.4h.1M58.5 147.4v5.1h-5.1M116.9 147.4h.1M116.9 147.4v2.6M172.8 147.4h.1M172.8 147.4h22.8M177.8 147.4h.1M177.8 144.9v5.1M182.9 147.4h.1M182.9 147.4v5.1M195.6 147.4h.1"/>
<path d="M208.3 147.4h.1M208.3 147.4h10.2M213.4 142.4h.1M213.4 147.4h.1M213.4 142.4v5M249 142.4h.1M249 147.4h.1M249 147.4h10.1M251.5 147.4h.1M251.5 147.4v2.6M177.8 162.7h.1M177.8 165.2h.1"/>
<path d="M177.8 162.7v5.1M182.9 160.1h.1M182.9 160.1v5.1h-5.1M251.5 160.1h.1M251.5 160.1v2.6"/>
</g>
<g fill="#f0f" stroke="#f0f" stroke-width=".25">
<circle cx="73.7" cy="12.8" r=".49"/>
<circle cx="114.3" cy="25.5" r=".49"/>
<circle cx="127" cy="25.5" r=".49"/>
<circle cx="40.7" cy="43.3" r=".49"/>
<circle cx="45.7" cy="43.3" r=".49"/>
<circle cx="66.1" cy="43.3" r=".49"/>
<circle cx="40.7" cy="61.1" r=".49"/>
<circle cx="104.2" cy="63.6" r=".49"/>
<circle cx="205.8" cy="17.9" r=".49"/>
<circle cx="246.4" cy="30.6" r=".49"/>
<circle cx="259.1" cy="30.6" r=".49"/>
<circle cx="172.7" cy="48.4" r=".49"/>
<circle cx="177.8" cy="48.4" r=".49"/>
<circle cx="198.1" cy="48.4" r=".49"/>
<circle cx="172.7" cy="66.1" r=".49"/>
<circle cx="236.2" cy="68.7" r=".49"/>
<circle cx="96.5" cy="116.9" r=".49"/>
<circle cx="53.4" cy="134.7" r=".49"/>
<circle cx="58.4" cy="134.7" r=".49"/>
<circle cx="78.8" cy="134.7" r=".49"/>
<circle cx="116.9" cy="134.7" r=".49"/>
<circle cx="53.4" cy="152.5" r=".49"/>
<circle cx="231.2" cy="129.6" r=".49"/>
<circle cx="177.8" cy="147.4" r=".49"/>
<circle cx="182.9" cy="147.4" r=".49"/>
<circle cx="213.4" cy="147.4" r=".49"/>
<circle cx="251.5" cy="147.4" r=".49"/>
<circle cx="177.8" cy="165.2" r=".49"/>
</g>
<g font-size="2.8">
<text x="105.7" y="80.1">0</text>
<text x="237.8" y="85.2">0</text>
<text x="118.4" y="153.8">0</text>
<text x="253" y="166.5">0</text>
</g>
<g font-size="2.3">
<text x="71.2" y="7.3">V_UPS</text>
<text x="203.2" y="12.4">V_UPS</text>
<text x="96.6" y="42.8">GND_HW</text>
<text x="109.3" y="42.8">GND_HW</text>
<text x="122" y="42.8">GND_HW</text>
<text x="228.6" y="47.9">GND_HW</text>
<text x="241.3" y="47.9">GND_HW</text>
<text x="254" y="47.9">GND_HW</text>
<text x="101.6" y="53">3V3</text>
<text x="233.7" y="58.1">3V3</text>
<text x="33.8" y="68.2">GND_PWR</text>
<text x="165.9" y="73.3">GND_PWR</text>
<text x="94" y="111.4">V_UPS</text>
<text x="119.4" y="124.1">3V3</text>
<text x="228.6" y="124.1">V_UPS</text>
<text x="254" y="136.8">3V3</text>
<text x="46.5" y="159.7">GND_PWR</text>
<text x="171" y="172.4">GND_PWR</text>
<text x="203" y="191.7">Title</text>
<text x="213.2" y="194.2">PEDAL BOARD INTERFACE</text>
<text x="203" y="199.3">Size</text>
<text x="205.5" y="201.8">A4</text>
<text x="213.1" y="199.3">Document Number</text>
<text x="213.2" y="201.8">PCB\22-301-0</text>
<text x="286.8" y="199.3">Rev</text>
<text x="289.4" y="201.8">0</text>
<text x="203" y="206.9">Date:</text>
<text x="216.2" y="206.9">Monday, September 05, 2022</text>
<text x="253.8" y="206.9">Sheet</text>
<text x="266.5" y="206.9">7</text>
<text x="274.1" y="206.9">of</text>
<text x="281.7" y="206.9">14</text>
</g>
<g font-size="2.3" fill="#000080">
<text x="58.5" y="20">R61</text>
<text x="61" y="22.5">3K3</text>
<text x="85.1" y="22">U27</text>
<text x="104.2" y="20">R63</text>
<text x="104.2" y="22.5">330R</text>
<text x="190.5" y="25.1">R62</text>
<text x="193.1" y="27.6">3K3</text>
<text x="217.2" y="27.1">U28</text>
<text x="236.3" y="25.1">R64</text>
<text x="236.3" y="27.6">330R</text>
<text x="43.2" y="35.2">TVS39</text>
<text x="67.9" y="32.7">GIALLO</text>
<text x="70.7" y="30.1">DL7</text>
<text x="83.9" y="35.5">TCMT1103</text>
<text x="116.9" y="30.1">C39</text>
<text x="116.9" y="32.7">100nF</text>
<text x="129.6" y="32.7">TVS40</text>
<text x="129.6" y="35.2">SMBJ5A</text>
<text x="202.7" y="35.2">DL8</text>
<text x="249" y="35.2">C40</text>
<text x="43.2" y="37.8">SMBJ30A</text>
<text x="53.4" y="40.3">L11</text>
<text x="175.3" y="40.3">TVS41</text>
<text x="199.9" y="37.8">GIALLO</text>
<text x="215.9" y="40.6">TCMT1103</text>
<text x="249" y="37.8">100nF</text>
<text x="261.7" y="37.8">TVS42</text>
<text x="261.7" y="40.3">SMBJ5A</text>
<text x="175.3" y="42.8">SMBJ30A</text>
<text x="185.5" y="45.4">L12</text>
<text x="48.3" y="53">C41</text>
<text x="28" y="55.5">TVS43</text>
<text x="28" y="58.1">SMBJ30A</text>
<text x="48.3" y="55.5">33nF</text>
<text x="71.2" y="58.1">R65</text>
<text x="85.1" y="55">U29</text>
<text x="180.4" y="58.1">C42</text>
<text x="71.2" y="60.6">2K2</text>
<text x="160.1" y="60.6">TVS44</text>
<text x="160.1" y="63.2">SMBJ30A</text>
<text x="180.4" y="60.6">33nF</text>
<text x="203.2" y="63.2">R66</text>
<text x="203.2" y="65.7">2K2</text>
<text x="217.2" y="60.1">U30</text>
<text x="83.9" y="68.5">TCMT1103</text>
<text x="96.1" y="70.8">R67</text>
<text x="96.1" y="73.3">680R</text>
<text x="215.9" y="73.6">TCMT1103</text>
<text x="228.1" y="75.9">R68</text>
<text x="228.1" y="78.4">680R</text>
<text x="86.4" y="111.4">R69</text>
<text x="86.4" y="114">3K3</text>
<text x="68.6" y="121.6">DL9</text>
<text x="68.6" y="124.1">GIALLO</text>
<text x="221" y="124.1">R70</text>
<text x="55.9" y="126.7">TVS45</text>
<text x="55.9" y="129.2">SMBJ30A</text>
<text x="66.1" y="131.7">L13</text>
<text x="86.4" y="129.2">R71</text>
<text x="86.4" y="131.7">2K2</text>
<text x="100.4" y="126.2">U31</text>
<text x="221" y="126.7">3K3</text>
<text x="203.2" y="134.3">DL10</text>
<text x="203.2" y="136.8">GIALLO</text>
<text x="99.1" y="139.6">TCMT1103</text>
<text x="119.4" y="141.9">R72</text>
<text x="180.4" y="139.4">TVS46</text>
<text x="180.4" y="141.9">SMBJ30A</text>
<text x="221" y="141.9">R73</text>
<text x="235" y="138.9">U32</text>
<text x="40.7" y="147">TVS47</text>
<text x="40.7" y="149.5">SMBJ30A</text>
<text x="61" y="144.4">C43</text>
<text x="61" y="147">33nF</text>
<text x="119.4" y="144.4">680R</text>
<text x="198.2" y="144.4">L14</text>
<text x="221" y="144.4">2K2</text>
<text x="233.7" y="152.3">TCMT1103</text>
<text x="254" y="154.6">R74</text>
<text x="165.1" y="159.7">TVS48</text>
<text x="185.5" y="157.1">C44</text>
<text x="185.5" y="159.7">33nF</text>
<text x="254" y="157.1">680R</text>
<text x="165.1" y="162.2">SMBJ30A</text>
</g>
<g font-size="2.3" fill="#f00">
<text x="140.8" y="26.6">hw_cmp_up</text>
<text x="270.3" y="31.7">hw_cmp_dwn</text>
<text x="6.1" y="44.1">CONN_CMP_PEDAL_UP</text>
<text x="135.7" y="49.2">CONN_CMP_PEDAL_DWN</text>
<text x="115.4" y="64.7">uC_PED_CMP_UP</text>
<text x="247.4" y="69.8">uC_PED_CMP_DWN</text>
<text x="13.8" y="135.6">CONN_C_ARM_PEDAL_DWN</text>
<text x="128.1" y="135.8">uC_PED_CARM_DWN</text>
<text x="140.8" y="148.3">CONN_C_ARM_PEDAL_UP</text>
<text x="262.7" y="148.5">uC_PED_CARM_UP</text>
</g>
<g font-size="1.8">
<text x="17.1" y="2">10</text>
<text x="46.3" y="2">9</text>
<text x="75.5" y="2">8</text>
<text x="104.7" y="2">7</text>
<text x="133.9" y="2">6</text>
<text x="163.1" y="2">5</text>
<text x="192.2" y="2">4</text>
<text x="221.4" y="2">3</text>
<text x="250.6" y="2">2</text>
<text x="279.8" y="2">1</text>
<text x=".7" y="24.7">E</text>
<text x="295.1" y="24.7">E</text>
<text x=".7" y="65.7">D</text>
<text x="295.1" y="65.7">D</text>
<text x=".7" y="106.6">C</text>
<text x="295.1" y="106.6">C</text>
<text x=".7" y="147.5">B</text>
<text x="295.1" y="147.5">B</text>
<text x=".7" y="188.5">A</text>
<text x="295.1" y="188.5">A</text>
<text x="17.1" y="209.3">10</text>
<text x="46.3" y="209.3">9</text>
<text x="75.5" y="209.3">8</text>
<text x="104.7" y="209.3">7</text>
<text x="133.9" y="209.3">6</text>
<text x="163.1" y="209.3">5</text>
<text x="192.2" y="209.3">4</text>
<text x="221.4" y="209.3">3</text>
<text x="250.6" y="209.3">2</text>
<text x="279.8" y="209.3">1</text>
</g>
</svg>
